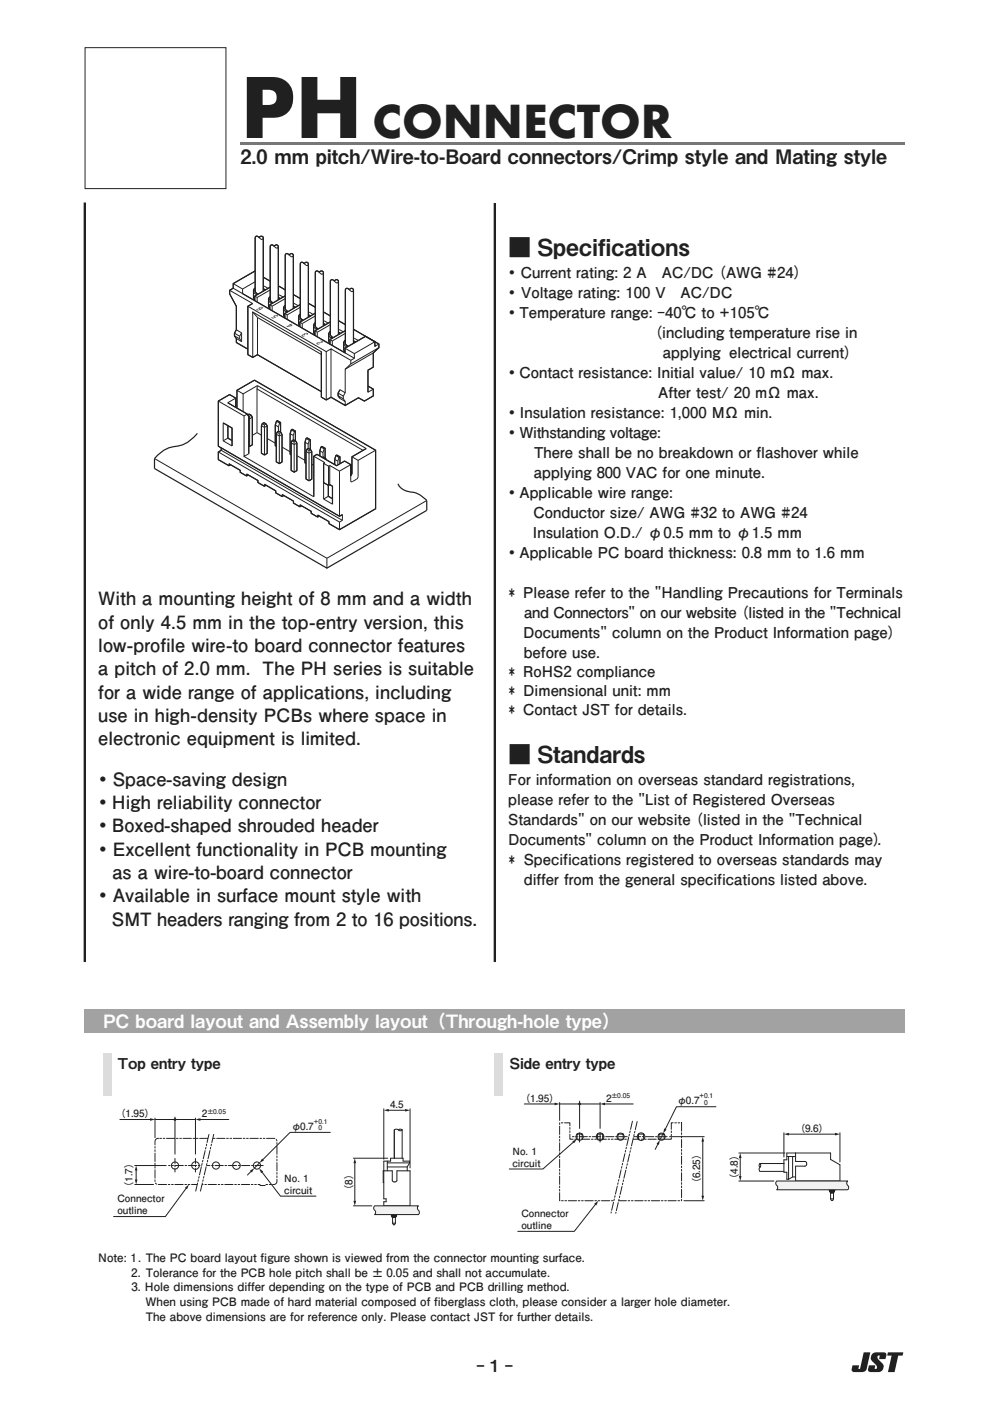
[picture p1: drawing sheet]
<svg xmlns="http://www.w3.org/2000/svg" width="210mm" height="297mm" viewBox="0 0 210 297" stroke-linecap="round" stroke-linejoin="round" font-family="sans-serif">
<g fill="#231f20">
<path d="M188.3 286.7h3.3l-.2 .7h-.9l-.8 3.5h-1.4l.8-3.5h-.9z"/>
<path d="M183.2 286.7h1.4l-.8 3.6a.98 .98 0 0 1-1 .6h-1.7a.49 .49 0 0 1-.5-.6l.2-.8h1.4l-.1 .7h.3z"/>
<path d="M185.1 286.9l.7-.2h1.7a.5 .5 0 0 1 .5 .6l-.2 .9h-1.3l.1-.8a.47 .47 0 0 0-.6 .4 .47 .47 0 0 0 .4 .5l.2 .3a1.22 1.22 0 0 1 .8 1.2 1.22 1.22 0 0 1-1.1 1.1h-1.7a.5 .5 0 0 1-.5-.6l.2-.8h1.4l-.2 .7a.47 .47 0 0 0 .6-.4 .47 .47 0 0 0-.4-.5l-.2-.2a1.25 1.25 0 0 1-.4-2.2z"/>
</g>
<path d="M18 42.9v161.1" fill="none" stroke="#231f20" stroke-width=".5"/>
<path d="M31.7 48.8h59.6v76h-59.6z" fill="#fff"/>
<g fill="none" stroke="#231f20" stroke-width=".21">
<path d="M54.1 59.7l-2.6 1.6M54.1 57.4l-4.6 2.7v1l-.8 .4M55 50.4l.3-.3a.41 .41 0 0 1 .5 .3M55.8 58.8l1.5 .8M55.8 50.4v11.3M55.8 50.4l-.3 .4-.7-.6a.39 .39 0 0 0-.4-.1 .39 .39 0 0 0-.3 .3v11.4M58.1 52.2l.3-.2a.41 .41 0 0 1 .6 .3M59 52.3v11.3M59 52.3l-.3 .3-.7-.5a.39 .39 0 0 0-.4-.2 .39 .39 0 0 0-.3 .4v11.4M61.3 54l.3-.2a.41 .41 0 0 1 .6 .3M62.2 54.1v11.3M62.2 54.1l-.3 .4-.7-.6a.39 .39 0 0 0-.4-.1 .39 .39 0 0 0-.3 .3v11.4"/>
<path d="M64.5 55.9l.3-.3a.41 .41 0 0 1 .6 .3M65.4 55.9v11.4M65.4 55.9l-.3 .4-.7-.5a.39 .39 0 0 0-.4-.2 .39 .39 0 0 0-.3 .3v11.4M67.7 57.7l.3-.2a.41 .41 0 0 1 .6 .3M68.6 57.8v11.3M68.6 57.8l-.3 .3-.7-.5a.39 .39 0 0 0-.4-.1 .39 .39 0 0 0-.3 .3v11.4M70.9 59.6l.3-.3a.41 .41 0 0 1 .6 .3M71.8 59.6v11.3M71.8 59.6l-.3 .4-.7-.5a.39 .39 0 0 0-.4-.2 .39 .39 0 0 0-.3 .3v11.4M48.7 61.5l4.9 2.8-1 .6 16.6 9.7 1-.6v10.2M48.7 61.5v.8l1.4 2.6v5l-.4 .7v.6l.4 .6v.8l2.5 1.4M49.5 60.1l2 1.2"/>
<path d="M49.5 61.1l25.7 14.9M49.7 70.6l1.1 .7M49.7 71.2l1.1 .6M50.1 71.8l1.1 .6M50.1 69.9l1.1 .7M51.2 70.6l-.4 .7v.5l.4 .6M51.2 70.6v1.8M51.5 61.3v1M52.6 64.9v10.3l1 .6M53.6 75.8v-9.6l14.6 8.4v9.6l1 .6M53.6 66.2l1 1.1M53.8 61.7v1.5l.2 .4"/>
<path d="M54 62.8l.5 .3M54.1 61.1a.75 .75 0 0 0-.3 .7 .75 .75 0 0 0 .5 .6l.2-.2-.4-.4v-.3M54.5 62.2v.3M54.5 63.1v1M54.6 75.2l13.6 7.8M54.6 67.3v7.9M54.6 67.3l13.6 7.9M54.6 75.2l-1 .6M55.8 60.8l.2-.1 .9 .4M55.8 61.2l.5 .3M57 63.5v1.5l.2 .4M57.2 64.6l.5 .3"/>
<path d="M57.3 62.9a.75 .75 0 0 0-.3 .7 .75 .75 0 0 0 .4 .6l.3-.1-.4-.5v-.3M57.3 61.5l-2.8 1.6M57.3 60.9l-3.3 1.9v1M57.7 64.1v.2M57.7 64.9v1M59 62.6l.2-.1 .9 .5M59 63l.5 .3M59 60.6l1.5 .9M60.1 65.3l.1 1.6 .2 .4M60.4 66.5l.5 .3M60.5 64.8a.75 .75 0 0 0-.4 .7 .75 .75 0 0 0 .5 .6l.3-.2-.4-.4v-.3M60.5 63.3l-2.8 1.6"/>
<path d="M60.5 62.7l-3.3 1.9v1M60.9 65.9v.3M60.9 66.8v.9M62.2 62.4l1.5 .9M62.2 64.5l.2-.2 .8 .5M62.2 64.9l.5 .3M63.3 67.2l.1 1.5 .2 .4M63.6 68.3l.5 .3M63.7 66.6a.75 .75 0 0 0-.4 .7 .75 .75 0 0 0 .5 .6l.3-.1-.4-.5v-.3M63.7 65.2l-2.8 1.6M63.7 64.6l-3.3 1.9v.9M64.1 67.8v.2"/>
<path d="M64.1 68.6v1M65.4 64.3l1.5 .8M65.4 66.3l.2-.1 .8 .5M65.4 66.7l.5 .3M66.5 69v1.6l.3 .3M66.8 70.2l.5 .2M66.9 68.4a.75 .75 0 0 0-.4 .7 .75 .75 0 0 0 .5 .7l.3-.2-.4-.4v-.3M66.9 67l-2.8 1.6M66.9 66.4l-3.3 1.9v1M67.3 69.6v.3M67.3 70.4v1M68.6 68.1l.2-.1 .8 .5"/>
<path d="M68.6 66.1l1.5 .9M68.6 68.6l.5 .2M69.2 74.6v10.2M69.7 70.9v1.5l.3 .4M70 72l.5 .3M70 70.3a.75 .75 0 0 0-.3 .7 .75 .75 0 0 0 .5 .6l.3-.1-.4-.5v-.3M70.1 68.8l-2.8 1.6M70.1 68.3l-3.3 1.9v.9M70.2 74l4.2 2.4M70.5 71.5v.2M70.5 72.3v1M71.8 68l1.4 .8"/>
<path d="M71.8 70l.2-.1 .8 .5M71.8 70.4l.4 .3M72.9 72.7v1.5l.3 .4M73.2 74.8v-1l2 1.2M73.2 72.1a.75 .75 0 0 0-.3 .7 .75 .75 0 0 0 .5 .7l.3-.2-.5-.5 .1-.2M73.3 70.7l-2.8 1.6M73.3 70.1l-3.3 1.9v1M73.7 73.3v.3M74.1 61.4l.3-.2a.41 .41 0 0 1 .6 .3M74.4 76.4v.8l-1.2 1.1v5l-.4 .7v.5l.4 .6v.9l-3-1.8M75 71.8l.2-.1 .8 .5M75 61.5v11.3"/>
<path d="M75 61.5l-.3 .3-.7-.5a.39 .39 0 0 0-.5-.2 .39 .39 0 0 0-.2 .4v11.4M75 72.3l.4 .2M75 69.8l5.4 3.1M79.2 74.8l-6 3.5M79.2 74.8v3l-1.2 .7v4.7l1.2-.7M79.5 72.5l-2-1.2-4.3 2.5M80.4 72.9l-.9 .5v-.9l-4.3 2.5v1l-.8 .4M80.4 72.9v.8l-1.2 1.1M80.4 73.7l-6 3.5M32.8 97.2l36.5 21.2M46.3 95.8v1.7l2.2 1.2M46.3 85v9.6l25.7 14.9"/>
<path d="M46.3 95.8l25.7 14.9M46.3 85l5.5 3.2M46.9 94.9v.6M46.9 95.5l-.6 .3M46.9 95.5l25.7 14.8M47.3 89.7l1.9 1v3.9l-1.9-1.1zM48.3 92.9l-1 .6M48.3 90.2v2.7M48.3 92.9l.9 .5M48.5 98.7v-.4l2.4 1.4v.4l1.4 .8M48.9 98.5l-.4 .2M50 84.4v2"/>
<path d="M50 84.4l-1.7 1 4.1 2.4-.6 .4M50 84.4l-1.3-.7-2.4 1.3M50.3 82.8l1.3 .7M50.3 86.4v-3.6l3.7-2.2 25.7 14.9M52.4 87.8l.4 .5v7.9l-1 .6v-8.6M52.5 88l.3-.2 .5 .3M52.6 88.1l.3 .2M52.8 94.5l.1 .1M52.8 88.7l.1 .1M52.9 88.3v.5M52.9 88.8v5.8M53.3 88.1l-.4 .2"/>
<path d="M53.3 88.1l.2 .4M53.5 88.5l-.6 .3M53.5 88.5v5.8l-.6 .3M54.5 82.4v9.3M54.5 91.7l-1 .6M54.5 91.7l1 .6M54.6 81.8l-3 1.7v3.7M54.6 81.8l-.1 .7 22.5 13M54.6 81.8l23.1 13.3-3 1.7v3.5l-.3 .5M55.5 90.3l.6 .3M55.5 90.3v5.8l.6 .4M55.6 89.8l-.1 .5"/>
<path d="M55.6 89.8l.5 .3M55.6 89.8l.4-.2 .4 .3M56.1 90.1v.5M56.1 90.6v5.9M56.4 89.9l-.3 .2M56.4 89.9l.3 .4M56.7 90.3l-.6 .3M56.7 90.3v5.8l-.6 .4M56.7 93l1.7 1M58.4 90.1l.7 .4M58.4 90.1v4.4l.2 .1M58.6 92.1l.6 .3"/>
<path d="M58.6 92.1v5.8l.6 .4M58.6 89.3l.2-.1 .7 .4v2.1M58.6 89.3l.7 .4-.2 .8M58.6 89.3l-.2 .8M58.8 91.6l.4 .3M58.8 91.6l-.2 .5M58.8 91.6l.3-.2 .5 .3M59.1 90.5v1M59.2 91.9v.5M59.2 92.4v5.9M59.5 89.6l-.2 .1M59.6 91.7l-.4 .2"/>
<path d="M59.6 91.7l.2 .4M59.8 92.1l-.6 .3M59.8 92.1v5.9l-.6 .3M59.8 94.8l1.8 1M61.5 91.9l.7 .4M61.5 91.9v4.4l.2 .1M61.8 93.9l.6 .4M61.8 93.9v5.8l.6 .4M61.8 91.1l.7 .4-.3 .8M61.8 91.1l-.3 .8M61.8 91.1l.2-.1 .7 .4v2.1M61.9 93.5l.5 .2"/>
<path d="M61.9 93.5l-.1 .4M61.9 93.5l.4-.2 .4 .2M62.2 92.3v1M62.4 93.7v.6M62.4 94.3v5.8M62.7 91.4l-.2 .1M62.7 93.5l-.3 .2M62.7 93.5l.3 .4M63 96.6l1.7 1M63 93.9l-.6 .4M63 93.9v5.9l-.6 .3M64.7 93.8l.7 .3"/>
<path d="M64.7 93.8v4.3l.2 .1M64.9 95.7l.6 .4M64.9 95.7v5.9l.6 .3M64.9 93l.7 .3-.2 .8M64.9 93l.2-.2 .7 .4v2.1M64.9 93l-.2 .8M65.1 95.3l.4 .2M65.1 95.3l-.2 .4M65.1 95.3l.3-.2 .5 .2M65.4 94.1v1M65.5 95.5v.6M65.5 96.1v5.8"/>
<path d="M65.8 93.2l-.2 .1M65.9 95.3l-.4 .2M65.9 95.3l.2 .5M66.1 95.8l-.6 .3M66.1 95.8v5.8l-.6 .3M66.1 98.4l.5 .3M66.6 96.7v8.6l-14.8-8.5M66.6 96.7l2.3 1.4-.3 .1M66.6 96.7l.6-.4 4.2 2.4 1.7-.9 1.3 .7M67.8 95.6l.7 .4M67.8 95.6v1.1M68.1 94.8l.7 .4-.3 .8"/>
<path d="M68.1 94.8l-.3 .8M68.1 94.8l.2-.1 .7 .3v2.1M68.4 97l.2-.1 .4 .3-.2 .1M68.5 96v.9M68.6 98.2l1.1 .6 .2-.1M68.6 98.2v7.6M69 95l-.2 .2M69 97.2l.2 .3M69.7 98.8v4.1M69.9 98.7v4.1M69.9 98.7l2.1 1.2M70.2 84.2l-1 .6"/>
<path d="M71 97.4l.7 .4M71 97.4v1.1M71.2 96.6l.7 .4-.2 .8M71.2 96.6l.2-.1 .7 .4v1.4M71.2 96.6l-.2 .8M71.7 97.8v.8M71.7 83.3l1.1 .7M71.7 83.9l1.1 .6M72 99.9v9.6M72.1 96.9l-.2 .1M73.2 83.3l-1.1-.7-.4 .7v.6l.4 .6 1.1 .6M74.7 96.8l1.3 .8"/>
<path d="M78.1 81.9l1.1 .6M79.2 82.5v1.4l-1.9 1.1-1.3-.7-2.8 1.7M79.7 95.5l-3.7 2.1v3.5l-.4 .5-.9 .5h-.3v-3.6l-2.4 1.4M79.7 95.5v12.4l-7.7 4.4M52.3 100.9v-.4l2.4 1.4v.4l1.4 .8M52.7 100.7l-.4 .2M56.1 103.1v-.4l2.4 1.4v.4l1.3 .8M56.4 102.9l-.3 .2M59.8 105.3v-.5l2.4 1.4v.5l1.4 .7M60.2 105.1l-.4 .2M63.6 107.4v-.4l2.4 1.4v.4l1.4 .8M64 107.2l-.4 .2"/>
<path d="M67.4 109.6v-.4l2.4 1.4v.4l2.2 1.3M67.7 109.4l-.3 .2M68.6 102.3l1.1 .6 .2-.1M69.3 118.4v2.1M69.6 105.2l.9 .5M69.6 102.9v2.3M69.6 105.2l-1 .6M69.9 102.7l.6 .4v3.8l-1.9-1.1M72 110.7v1.6M72 109.5l.6-.4v1.2M72.6 110.3l-.6 .4M90.5 106.1l-21.2 12.3"/>
</g>
<g fill="none" stroke="#231f20" stroke-width=".26">
<path d="M54.1 57.4l-4.6 2.7v1l-.8 .4v.8l1.4 2.6v5l-.4 .7v.6l.4 .6v.8l2.5 1.4M55.8 58.8l1.5 .8M51.5 62.3l21.7 12.5v-1l4.3-2.5 2 1.2v.9M53.6 64.3l-1 .6v10.3l1 .6 1-.6 13.6 7.8M54.1 61.1l-.3 .6v1.5l.2 .4M54.1 61.5v.3l.4 .4v.3M55.8 61.7v-11.3a.48 .48 0 0 0-.4-.3 .48 .48 0 0 0-.4 .3l-.4-.3a.35 .35 0 0 0-.5 .3v11.4M55.8 61.2l.5 .3M57.3 62.9l-.3 .6v1.5l.2 .4M57.3 63.3v.3l.4 .5v.2M57.3 60.9l-3.3 1.9v1M59 63.6v-11.3a.48 .48 0 0 0-.4-.4 .48 .48 0 0 0-.5 .3l-.3-.2a.35 .35 0 0 0-.5 .3v11.4"/>
<path d="M59 63l.5 .3M59 60.6l1.5 .9M60.5 64.8l-.4 .5 .1 1.6 .2 .4M60.5 65.2v.3l.4 .4v.3M60.5 62.7l-3.3 1.9v1M62.2 62.4l1.5 .9M62.2 65.4v-11.3a.48 .48 0 0 0-.4-.3 .48 .48 0 0 0-.5 .2l-.3-.2a.35 .35 0 0 0-.5 .3v11.4M62.2 64.9l.5 .3M63.7 66.6l-.4 .6 .1 1.5 .2 .4M63.7 67v.3l.4 .5v.2M63.7 64.6l-3.3 1.9v.9M65.4 64.3l1.5 .8"/>
<path d="M65.4 67.3v-11.4a.48 .48 0 0 0-.4-.3 .48 .48 0 0 0-.5 .3l-.3-.3a.35 .35 0 0 0-.5 .3v11.4M65.4 66.7l.5 .3M66.9 68.4l-.4 .6v1.6l.3 .3M66.9 68.9v.3l.4 .4v.3M66.9 66.4l-3.3 1.9v1M68.2 74.6v9.6l1 .6 1-.6 3 1.8 2.8-1.7 1.3 .7 1.9-1.1v-1.4l-1.1-.6M68.6 69.1v-11.3a.48 .48 0 0 0-.4-.4 .48 .48 0 0 0-.5 .3l-.3-.2a.35 .35 0 0 0-.5 .3v11.4M68.6 66.1l1.5 .9M68.6 68.6l.5 .2M70 70.3l-.3 .6v1.5l.3 .4M70.1 70.7v.3l.4 .5v.2M70.1 68.3l-3.3 1.9v.9"/>
<path d="M71.8 68l1.4 .8M71.8 70.9v-11.3a.48 .48 0 0 0-.4-.3 .48 .48 0 0 0-.5 .3l-.3-.3a.35 .35 0 0 0-.5 .3v11.4M71.8 70.4l.4 .3M73.2 72.1l-.3 .6v1.5l.3 .4M73.3 72.6l-.1 .2 .5 .5v.3M73.3 70.1l-3.3 1.9v1M75 72.8v-11.3a.48 .48 0 0 0-.5-.4 .48 .48 0 0 0-.4 .3l-.3-.2a.35 .35 0 0 0-.5 .3v11.4M75 72.3l.4 .2M75 69.8l5.4 3.1v.8l-1.2 1.1v3l-1.2 .7v4.7M32.8 97.2v2.1l36.5 21.2 21.2-12.3v-2.1l-.4-.4a5.4 5.4 0 0 0-3.6-1.5 2.65 2.65 0 0 1-2.1-1.6M41.9 91.9a7.1 7.1 0 0 1-5.5 2.9 6.4 6.4 0 0 0-3.6 2.4M46.9 94.9v.6l-.6 .3v1.7l2.2 1.2 .4-.2"/>
<path d="M47.3 89.7l1.9 1v3.9M48.3 85.4l4.1 2.4 .4 .5v7.9M48.3 90.2v2.7l.9 .5M48.5 98.3l2.4 1.4v.4l1.4 .8 .4-.2M50 86.4v-2l-1.3-.7-2.4 1.3v9.6l25.7 14.9 .6-.4M50.3 86.4v-3.6l3.7-2.2 25.7 14.9v12.4l-7.7 4.4-2.2-1.3v-.4l-2.4-1.4M52.5 88l.3-.2 .5 .3 .2 .4v5.8l-.6 .3-.1-.1M55.6 89.8l.4-.2 .4 .3 .3 .4v5.8l-.6 .4-.6-.4v-5.8zM58.8 91.6l.3-.2 .5 .3 .2 .4v5.9l-.6 .3-.6-.4v-5.8zM59.1 91.4l-.3 .2M59.5 91.7v-2.1l-.7-.4-.2 .1-.2 .8v4.4l.2 .1M61.9 93.5l.4-.2 .4 .2 .3 .4v5.9l-.6 .3-.6-.4v-5.8z"/>
<path d="M62.3 93.3l-.4 .2M62.7 93.5v-2.1l-.7-.4-.2 .1-.3 .8v4.4l.2 .1M65.1 95.3l.3-.2 .5 .2 .2 .5v5.8l-.6 .3-.6-.3v-5.9zM65.4 95.1l-.3 .2M65.8 95.3v-2.1l-.7-.4-.2 .2-.2 .8v4.3l.2 .1M67.8 96.7v-1.1l.3-.8 .2-.1 .7 .3v2.1M68.4 97l.2-.1 .4 .3 .2 .3M68.9 98.1l-.3 .1v4.1l1.1 .6 .3-.1 .5 .3v3.8M72.1 98.3v-1.4l-.7-.4-.2 .1-.2 .8v1.1M72.1 82.6l-.4 .7v.6l.4 .6M77.7 95.1l-3 1.7v3.5l-.3 .5v-2.3l-1.3-.7-1.7 .9-4.2-2.4-.6 .4v8.6M52.3 100.5l2.4 1.4v.4l1.4 .8 .3-.2"/>
<path d="M56.1 102.7l2.4 1.4v.4l1.3 .8 .4-.2M59.8 104.8l2.4 1.4v.5l1.4 .7 .4-.2M63.6 107l2.4 1.4v.4l1.4 .8 .3-.2M69.6 102.9v2.3l.9 .5"/>
</g>
<path d="M105 43v161" fill="none" stroke="#231f20" stroke-width=".5"/>
<path d="M48.9 13.2h143v24h-143z" fill-rule="evenodd" fill="#fff"/>
<path d="M51 30.1h140.9v.5h-140.9z" fill="#737477"/>
<g fill="#fff">
<path d="M20.5 162.8h82v35.2h-82z" fill-rule="evenodd"/>
<path d="M107.5 49.5h84.4v139h-84.4z" fill-rule="evenodd"/>
</g>
<path d="M18 10.1h29.9v29.9h-29.9z" fill="#fff"/>
<path d="M18 10.1h29.9v29.9h-29.9z" fill="none" stroke="#231f20" stroke-width=".21"/>
<path d="M18 214h173.9v5h-173.9z" fill="#a0a2a5"/>
<path d="M21.4 230.4h79v38h-79z" fill="#fff"/>
<g fill="none" stroke="#231f20" stroke-width=".21">
<path d="M25.4 237.4h6.6M32.9 237.4h8.6M32.9 237.1v4.1M37.1 236.9v7.8M41.5 237.1v7.6M28.6 247.1h6.6M28.6 251.1h4"/>
<circle cx="37.1" cy="247.1" r=".76"/>
<circle cx="41.5" cy="247.1" r=".8"/>
<circle cx="45.8" cy="247.1" r=".76"/>
<circle cx="50.2" cy="247.1" r=".8"/>
<circle cx="54.5" cy="247.1" r=".76"/>
</g>
<path d="M31.8 237.1l1.1 .3-1.1 .2z" fill="#231f20"/>
<path d="M42.3 237.4h6.2" fill="none" stroke="#231f20" stroke-width=".21"/>
<path d="M41.5 237.4l1-.3v.5z" fill="#231f20"/>
<path d="M37.1 245.6v2.9M41.5 245.6v2.9" fill="none" stroke="#231f20" stroke-width=".21" stroke-dasharray="1.1 .4 .4 .4"/>
<path d="M55.8 247.1h-20.1" fill="none" stroke="#231f20" stroke-width=".21" stroke-dasharray="1.8 .4 .4 .4"/>
<path d="M33.1 241.5l.4-.1h24.6a.65 .65 0 0 1 .6 .6v8.5a.65 .65 0 0 1-.6 .6h-1.9v.3h-1v-.3h-21.7a.65 .65 0 0 1-.6-.6v-8.5z" fill="none" stroke="#231f20" stroke-width=".21" stroke-dasharray="1.8 .4 .4 .4 .4 .4"/>
<path d="M44.4 240.3h1l-2.9 12.2h-1z" fill="#fff"/>
<path d="M41.5 252.5l2.9-12.2M42.5 252.5l2.9-12.2" fill="none" stroke="#231f20" stroke-width=".21" stroke-dasharray="1.8 .4 .4 .4 .4 .4"/>
<path d="M70.1 240.1h-8.6l-5.9 5.9" fill="none" stroke="#231f20" stroke-width=".21"/>
<path d="M55.6 245.6l.4 .4-1 .6z" fill="#231f20"/>
<path d="M53.4 248.3l-.9 .8M55 246.6l-1 1.1" fill="none" stroke="#231f20" stroke-width=".21"/>
<path d="M53 248.2l1-.5-.6 .9z" fill="#231f20"/>
<path d="M39.6 251.8l-4.5 6.1h-11.1" fill="none" stroke="#231f20" stroke-width=".21"/>
<path d="M39.2 251.8l.9-.7-.4 1z" fill="#231f20"/>
<g fill="none" stroke="#231f20" stroke-width=".21">
<path d="M81.4 235.1v10.7M82.3 235.4h3.8M87 235.1v12.5M81.4 248.2v6h.5v.6h-.5v.9h5.6v-7.5h-2.8v2a.51 .51 0 0 1-.5 .4 .51 .51 0 0 1-.5-.4v-2h-1.9v2.5h.1M83 257.5l.3 .6M83.1 257.5h.1M83.1 257.5l-.1 .1M83.2 257.5l-.1 .2M83.3 257.5l-.2 .2M83.4 257.5l-.3 .3M83.5 257.5l-.4 .3M83.5 257.5l-.4 .4"/>
<path d="M83.6 257.5l-.4 .4M83.7 257.5l-.5 .5M83.8 257.5l-.6 .6M83.9 257.5l-.6 .6M83.9 258l-.1 .1M84 257.5l-.7 .6M84 257.9l-.3 .2M84 257.5l-.6 .6M84.1 257.8l-.4 .3M84.1 257.5l-.7 .6M84.1 257.6l-.5 .5M84.2 257.5l-.7 .6"/>
<path d="M84.2 257.5l-.3 .6h-.6"/>
</g>
<g fill="#231f20">
<path d="M81.4 235.4l1.1-.3v.6z"/>
<path d="M85.9 235.1l1.1 .3-1.1 .3z"/>
</g>
<path d="M75.3 246.4v8.4" fill="none" stroke="#231f20" stroke-width=".21"/>
<g fill="#231f20">
<path d="M75 254.6h.5l-.2 1.1z"/>
<path d="M75.3 245.6l.2 1h-.5z"/>
</g>
<path d="M75 255.7h3.9M75 245.6h7.3M83.3 259.3l.1 .4h.3l.2-.4M83.3 258.1v1.2M83.3 259.3h.6M83.9 258.1v1.2" fill="none" stroke="#231f20" stroke-width=".21"/>
<path d="M79.5 255.7h9.2a.95 .95 0 0 0 .2 1.2l-.2 .6h-9.2a.95 .95 0 0 0-.2-1.2z" fill="#f0f0f1"/>
<path d="M84.5 239.6l.5-.2 .3 .2M85.3 239.6v6M85.3 239.6h-.1a.77 .77 0 0 1-1-.2l-.6 .2v6M79.5 255.7h9.2a.95 .95 0 0 0 .2 1.2l-.2 .6h-9.2a.95 .95 0 0 0-.2-1.2zM82.1 246.2v2M82.1 247.4h4.3M82.1 246.6h4.8M86.4 247.4v.8M86.9 246.6v-.4h-1.4v-.6h-2.6v.6h-1.5v2M86.9 246.6l-.5 .8" fill="none" stroke="#231f20" stroke-width=".21"/>
<circle cx="37.1" cy="237.4" r=".29" fill="#231f20"/>
<path d="M28.9 248v2.3" fill="none" stroke="#231f20" stroke-width=".21"/>
<g fill="#231f20">
<path d="M28.9 247.1l.3 1.1h-.6z"/>
<path d="M28.6 250.1h.6l-.3 1z"/>
</g>
<path d="M55.5 248.4l4 5.2h7.5" fill="none" stroke="#231f20" stroke-width=".21"/>
<path d="M55 247.7l.8 .7-.4 .3z" fill="#231f20"/>
<g fill="#dcdddf">
<path d="M22 223.4h1.8v9h-1.8z" fill-rule="evenodd"/>
<path d="M105 223.4h1.7v9h-1.7z" fill-rule="evenodd"/>
</g>
<g fill="none" stroke="#231f20" stroke-width=".21">
<path d="M111.2 234.1h6.6M118.7 233.8v3.8M118.7 234.1h8.6M122.9 233.5v5.8M127.3 233.8v5.5"/>
<circle cx="122.9" cy="241" r=".76"/>
<circle cx="127.3" cy="241" r=".8"/>
<circle cx="131.6" cy="241" r=".76"/>
<circle cx="136" cy="241" r=".8"/>
<circle cx="140.3" cy="241" r=".76"/>
</g>
<path d="M117.6 233.8l1.1 .3-1.1 .2z" fill="#231f20"/>
<path d="M128.1 234.1h6.2" fill="none" stroke="#231f20" stroke-width=".21"/>
<path d="M127.3 234.1l1-.3v.5z" fill="#231f20"/>
<path d="M151.9 234.7h-8.4l-2.5 4.8M140.7 240.3l-.7 1.4" fill="none" stroke="#231f20" stroke-width=".21"/>
<path d="M140.9 239.2l.5 .3-.7 .8z" fill="#231f20"/>
<path d="M139.6 242.4l-.6 1.3" fill="none" stroke="#231f20" stroke-width=".21"/>
<path d="M140 241.7l-.2 1-.5-.2z" fill="#231f20"/>
<path d="M141.5 241h-20.1" fill="none" stroke="#231f20" stroke-width=".21" stroke-dasharray="1.8 .4 .4 .4"/>
<path d="M122.9 242.1v-2.3M127.3 242.1v-2.3" fill="none" stroke="#231f20" stroke-width=".21" stroke-dasharray="1.9 1 .6 1"/>
<path d="M118.7 238.1h2.2v3.4h21.5v-3.4h2.2v16.5h-25.9z" fill="none" stroke="#231f20" stroke-width=".21" stroke-dasharray="1.8 .4 .4 .4 .4 .4"/>
<g fill="none" stroke="#231f20" stroke-width=".21" stroke-dasharray="2.3 .8 .8 .8 .8 .8">
<path d="M122.4 241.5v-1M123.5 240.5h-1.1M123.5 241.5v-1M126.7 241.5v-1M127.8 240.5h-1.1M127.8 241.5v-1M131.1 241.5v-1M131.1 240.5h1.1M132.2 241.5v-1M135.4 241.5v-1M135.4 240.5h1.1M136.5 241.5v-1"/>
<path d="M139.8 240.5h1.1M139.8 241.5v-1M140.9 241.5v-1"/>
</g>
<path d="M134.1 237.7l1 .1-4.5 19.4h-1z" fill="#fff"/>
<path d="M134.1 237.7l-4.5 19.5" fill="none" stroke="#231f20" stroke-width=".21" stroke-dasharray="1.8 .4 .4 .4 .4 .4"/>
<path d="M126.4 255.3l-4.6 5.8h-12" fill="none" stroke="#231f20" stroke-width=".21"/>
<path d="M126 255.2l.9-.6-.4 1z" fill="#231f20"/>
<path d="M135.1 237.8l-4.5 19.4" fill="none" stroke="#231f20" stroke-width=".21" stroke-dasharray="1.8 .4 .4 .4 .4 .4"/>
<g fill="none" stroke="#231f20" stroke-width=".21">
<path d="M161.2 247.5l-.2-.5 .2-.2a.77 .77 0 0 1-.2 1l.2 .6M167.1 240.5h10.2M168.7 244.5h7.5v1.3l1.9 1.2v3.4h-9.4v-3.2h2a.51 .51 0 0 0 .4-.5 .51 .51 0 0 0-.4-.4h-2zM175.9 252.3l.3 .6M175.9 252.3h.1M176 252.3l-.1 .1 .2-.1M176.1 252.3l-.1 .1M176.2 254.2h.6M176.2 254.2l.1 .3h.3l.2-.3M176.2 252.9v1.3M176.2 252.3l-.2 .2M176.3 252.3l-.3 .2"/>
<path d="M176.3 252.9l.7-.6-.6 .6M176.4 252.3l-.4 .3M176.4 252.3l-.3 .3M176.5 252.3l-.4 .4M176.6 252.3l-.5 .4M176.6 252.3l-.5 .5M176.7 252.3l-.6 .5M176.8 252.9v1.3M176.8 252.3l-.6 .6M176.8 252.8l-.1 .1M176.9 252.3l-.7 .6M176.9 252.6l-.3 .3"/>
<path d="M176.9 252.3l-.6 .6M177 252.5l-.4 .4M177 252.3l-.5 .6M177.1 252.3l-.3 .6h-.6"/>
</g>
<path d="M168.7 250.4h9.5" fill="none" stroke="#f0f0f1" stroke-width=".21"/>
<g fill="#231f20">
<path d="M166.3 240.5l1-.3v.5z"/>
<path d="M177.1 240.2l1 .3-1 .2z"/>
</g>
<path d="M142 241h7.4M145.1 254.6h4.3M156.7 250.4h7.4M156.7 244.5h9.8M157 245.3v4.2M166.3 240.2v5.1M178.1 240.2v6.2" fill="none" stroke="#231f20" stroke-width=".21"/>
<g fill="#231f20">
<path d="M156.7 249.3h.6l-.3 1.1z"/>
<path d="M157 244.5l.3 1h-.6z"/>
</g>
<path d="M149.1 241.9v11.8" fill="none" stroke="#231f20" stroke-width=".21"/>
<g fill="#231f20">
<path d="M148.8 253.5h.5l-.2 1.1z"/>
<path d="M149.1 241l.2 1h-.5z"/>
</g>
<path d="M161.2 246.7h5.1M161.2 248.4h5.1M166.9 245.2h1.8M167.3 245.2v4.8M168.1 249.5l-.8 .5M168.1 249.5h.6M168.1 245.2v4.3M168.7 244.5h-1.8v1.4h-.6v2.6h.6v1.5h.4" fill="none" stroke="#231f20" stroke-width=".21"/>
<path d="M164.7 250.4h15.1a.95 .95 0 0 0 .2 1.2l-.2 .7h-15.1a.95 .95 0 0 0-.1-1.2z" fill="#f0f0f1"/>
<path d="M164.7 250.4h15.1a.95 .95 0 0 0 .2 1.2l-.2 .7h-15.1a.95 .95 0 0 0-.1-1.2z" fill="none" stroke="#231f20" stroke-width=".21"/>
<circle cx="122.9" cy="234.1" r=".29" fill="#231f20"/>
<path d="M121.7 242.1l-6.5 5.8h-7.2" fill="none" stroke="#231f20" stroke-width=".21"/>
<path d="M121.4 242l1-.5-.6 .9z" fill="#231f20"/>
<text font-size="19.4" fill="#231f20" x="51" y="29.3">PH</text>
<text font-size="10.6" fill="#231f20" x="79" y="29.3">CONNECTOR</text>
<g font-size="4.9" fill="#231f20">
<text x="107.8" y="54.2">■ Specifications</text>
<text x="107.8" y="161.7">■ Standards</text>
</g>
<text font-size="4.2" fill="#231f20" x="51" y="34.8">2.0 mm pitch/Wire-to-Board connectors/Crimp style and Mating style</text>
<g font-size="3.9" fill="#231f20">
<text x="20.8" y="128.4">With a mounting height of 8 mm and a width</text>
<text x="20.8" y="133.3">of only 4.5 mm in the top-entry version, this</text>
<text x="20.8" y="138.2">low-profile wire-to board connector features</text>
<text x="20.8" y="143.2">a pitch of 2.0 mm. The PH series is suitable</text>
<text x="20.8" y="148.1">for a wide range of applications, including</text>
<text x="20.8" y="153">use in high-density PCBs where space in</text>
<text x="20.8" y="158">electronic equipment is limited.</text>
<text x="19.9" y="166.6">・Space-saving design</text>
<text x="19.9" y="171.5">・High reliability connector</text>
<text x="19.9" y="176.5">・Boxed-shaped shrouded header</text>
<text x="19.9" y="181.4">・Excellent functionality in PCB mounting</text>
<text x="19.9" y="191.3">・Available in surface mount style with</text>
<text x="20.8" y="186.4">as a wire-to-board connector</text>
<text x="20.8" y="196.2">SMT headers ranging from 2 to 16 positions.</text>
</g>
<text font-size="3.9" fill="#fff" x="18" y="217.9">PC board layout and Assembly layout（Through-hole type）</text>
<text font-size="3.5" fill="#231f20" x="101" y="290.9">- 1 -</text>
<g font-size="3.2" fill="#231f20">
<text x="107" y="59">・ Current rating: 2 A　AC/DC (AWG #24）</text>
<text x="107" y="63.3">・ Voltage rating: 100 V　AC/DC</text>
<text x="107" y="67.5">・Temperature range: -40℃ to +105℃</text>
<text x="138.9" y="71.7">(including temperature rise in</text>
<text x="140.6" y="76">applying electrical current)</text>
<text x="107" y="80.2">・Contact resistance: Initial value/ 10 mΩ max.</text>
<text x="107" y="88.6">・ Insulation resistance: 1,000 MΩ min.</text>
<text x="139.6" y="84.4">After test/ 20 mΩ max.</text>
<text x="107" y="92.9">・Withstanding voltage:</text>
<text x="113.2" y="101.3">applying 800 VAC for one minute.</text>
<text x="113.3" y="97.1">There shall be no breakdown or flashover while</text>
<text x="107" y="105.6">・Applicable wire range:</text>
<text x="113.2" y="109.8">Conductor size/ AWG #32 to AWG #24</text>
<text x="107" y="118.3">・Applicable PC board thickness: 0.8 mm to 1.6 mm</text>
<text x="107.8" y="114">Insulation O.D./ φ0.5 mm to φ1.5 mm</text>
<text x="107.8" y="126.7">* Please refer to the &quot;Handling Precautions for Terminals</text>
<text x="111.2" y="131">and Connectors&quot; on our website (listed in the &quot;Technical</text>
<text x="110.9" y="135.2">Documents&quot; column on the Product Information page)</text>
<text x="107.8" y="143.6">* RoHS2 compliance</text>
<text x="111.1" y="139.4">before use.</text>
<text x="107.8" y="147.6">* Dimensional unit: mm</text>
<text x="107.8" y="151.6">* Contact JST for details.</text>
<text x="107.8" y="166.5">For information on overseas standard registrations,</text>
<text x="107.8" y="170.7">please refer to the &quot;List of Registered Overseas</text>
<text x="107.8" y="174.9">Standards&quot; on our website (listed in the &quot;Technical</text>
<text x="107.8" y="179.2">Documents&quot; column on the Product Information page).</text>
<text x="107.8" y="183.4">* Specifications registered to overseas standards may</text>
<text x="111.1" y="187.6">differ from the general specifications listed above.</text>
<text x="25" y="226.6">Top entry type</text>
<text x="108.1" y="226.6">Side entry type</text>
</g>
<g font-size="2.5" fill="#231f20">
<text x="20.8" y="267.5">Note: 1. The PC board layout figure shown is viewed from the connector mounting surface.</text>
<text x="27.8" y="270.6">2. Tolerance for the PCB hole pitch shall be ± 0.05 and shall not accumulate.</text>
<text x="27.9" y="273.8">3. Hole dimensions differ depending on the type of PCB and PCB drilling method.</text>
<text x="30.9" y="277">When using PCB made of hard material composed of fiberglass cloth, please consider a larger hole diameter.</text>
<text x="30.9" y="280.2">The above dimensions are for reference only. Please contact JST for further details.</text>
</g>
<g font-size="2.1" fill="#231f20">
<text x="111.4" y="233.6">(1.95)</text>
<text x="128.5" y="233.6">2</text>
<text x="25.6" y="236.9">(1.95)</text>
<text x="42.8" y="236.9">2</text>
<text x="61.8" y="239.5">φ0.7</text>
<text x="82.7" y="234.9">4.5</text>
<text x="143.6" y="234.1">φ0.7</text>
<text x="169.7" y="240">(9.6)</text>
<text x="108.7" y="244.9">No. 1</text>
<text x="28.1" y="251.6" transform="rotate(-90 28.1 251.6)">(1.7)</text>
<text x="60.3" y="250.6">No. 1</text>
<text x="108.7" y="247.3">circuit</text>
<text x="148.5" y="250.9" transform="rotate(-90 148.5 250.9)">(6.25)</text>
<text x="156.5" y="249.9" transform="rotate(-90 156.5 249.9)">(4.8)</text>
<text x="24.9" y="254.9">Connector</text>
<text x="24.9" y="257.4">outline</text>
<text x="60.3" y="253.1">circuit</text>
<text x="74.8" y="252.3" transform="rotate(-90 74.8 252.3)">(8)</text>
<text x="110.6" y="258.1">Connector</text>
<text x="110.6" y="260.5">outline</text>
</g>
<g font-size="1.7" fill="#231f20">
<text x="55.9" y="65.2" transform="rotate(-150 55.9 65.2)">6</text>
<text x="59.1" y="67" transform="rotate(-150 59.1 67)">5</text>
<text x="62.3" y="68.9" transform="rotate(-150 62.3 68.9)">4</text>
<text x="65.5" y="70.7" transform="rotate(-150 65.5 70.7)">3</text>
<text x="68.7" y="72.6" transform="rotate(-150 68.7 72.6)">2</text>
</g>
<g font-size="1.4" fill="#231f20">
<text x="129.6" y="232.9">±0.05</text>
<text x="148.4" y="232.8">+0.1</text>
<text x="43.9" y="236.2">±0.05</text>
<text x="66.6" y="238.3">+0.1</text>
<text x="67.5" y="239.6">0</text>
<text x="149.4" y="234.2">0</text>
</g>
</svg>
